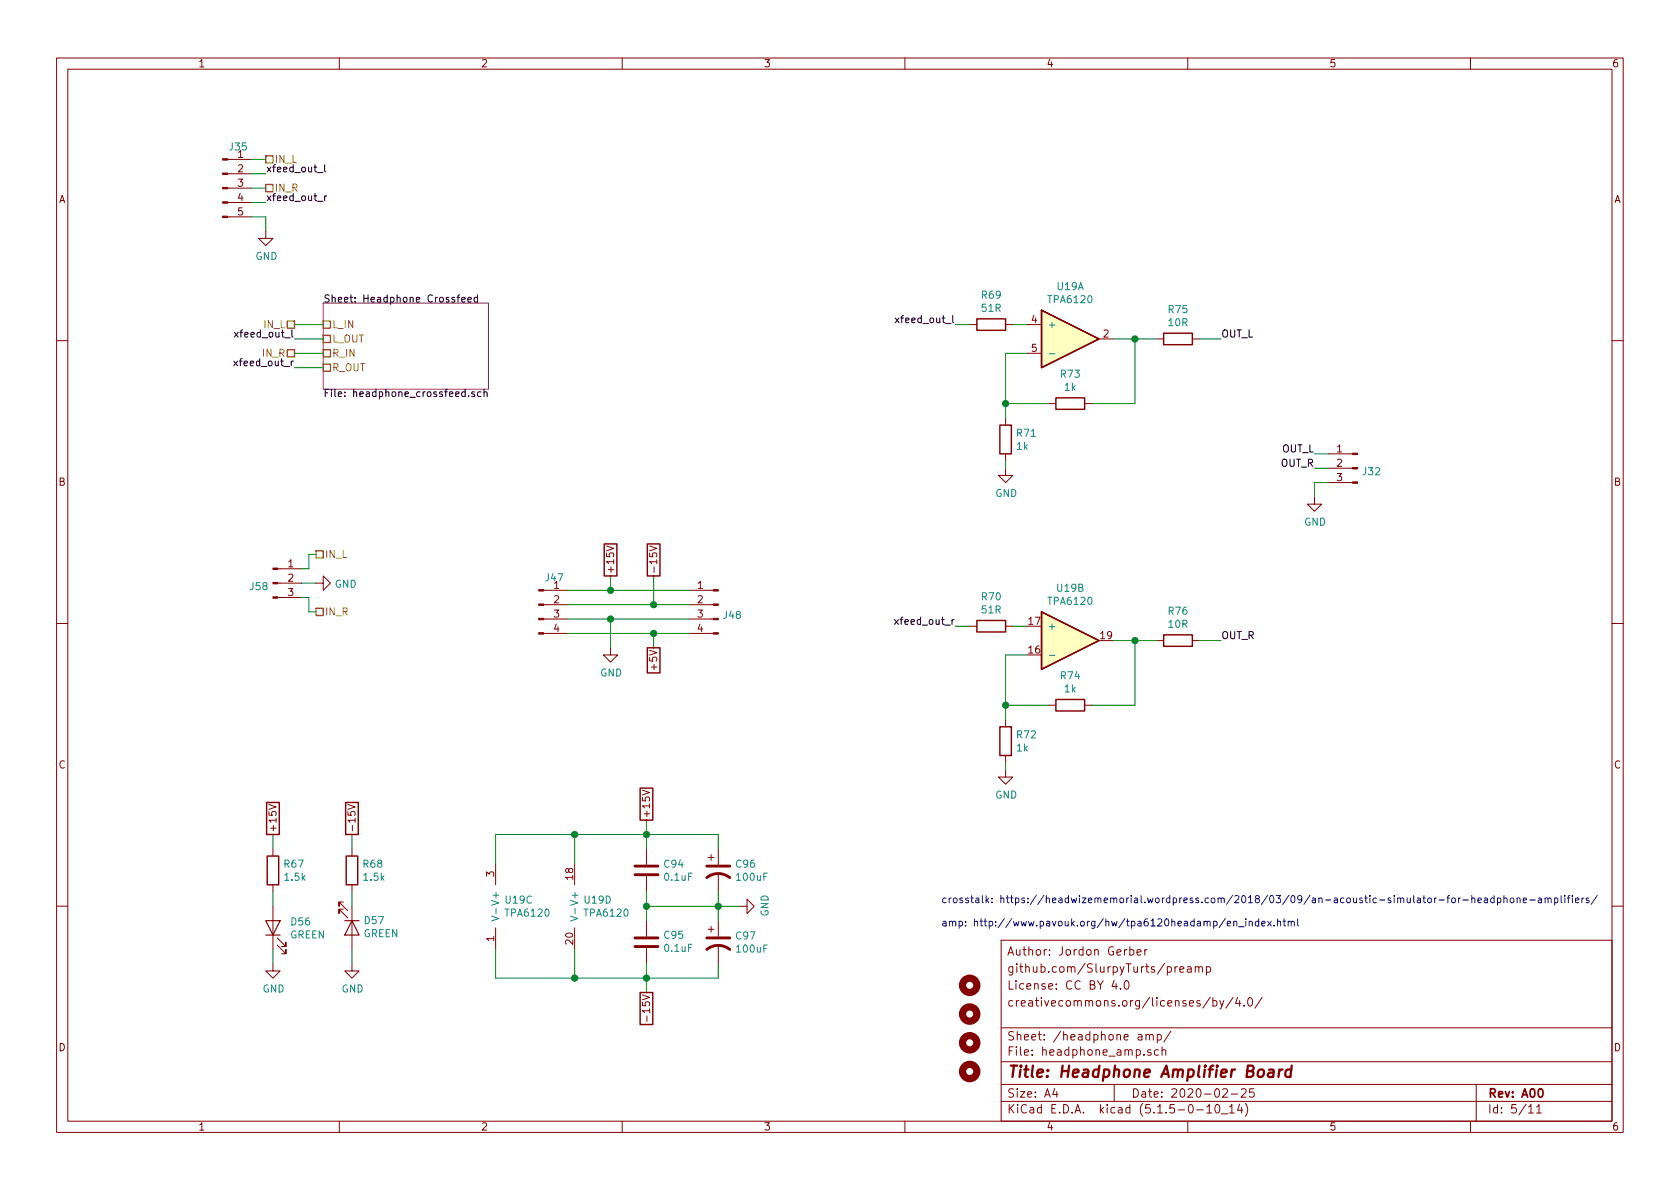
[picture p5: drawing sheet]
<svg xmlns="http://www.w3.org/2000/svg" width="297mm" height="210mm" viewBox="0 0 297 210" stroke-linecap="round" stroke-linejoin="round" font-family="sans-serif">
<g fill="none" stroke="#840000" stroke-width=".18">
<path d="M10 10.3h277v189.9h-277zM12 12.2h273v186.1h-273zM60 10.3v1.9M110 10.3v1.9M160 10.3v1.9M210 10.3v1.9M260 10.3v1.9M40.2 38.3h4.2M40.2 35.8h4.2M40.2 33.3h4.2M40.2 30.7h4.2M40.2 28.2h4.2"/>
<path d="M47 40.9v1.3h1.3l-1.3 1.2-1.3-1.2h1.3M171.4 57.4h1.3M177.8 57.4h1.3M181.6 57.4h2.5M194.3 59.9h2.5M204.5 59.9h1.2M210.8 59.9h1.3M10 60.2h2M177.8 73.9v1.3M181.6 62.5h2.5M185.4 71.4h1.3M191.8 71.4h1.2"/>
<path d="M285 60.2h2M107.2 96.5l1.3 .5-1.3 .4M114.9 96.5l1.2 .5-1.2 .4M177.8 82.8v1.3h1.3l-1.3 1.2-1.3-1.2h1.3M177.8 80.3v1.2M232.4 87.9v1.2h1.3l-1.3 1.3-1.3-1.3h1.3M234.9 85.3h4.3M234.9 82.8h4.3M234.9 80.3h4.3M10 110.3h2M49.1 105.7h4.2M49.1 103.1h4.2"/>
<path d="M49.1 100.6h4.2M55.9 103.1h1.2v1.3l1.3-1.3-1.3-1.3v1.3M96.1 112h4.2M96.1 109.5h4.2M96.1 106.9h4.2M96.1 104.4h4.2M107.9 114.5v1.3h1.3l-1.3 1.3-1.2-1.3h1.2M121.9 112h4.2M121.9 109.5h4.2M121.9 106.9h4.2M121.9 104.4h4.2M171.4 110.7h1.3"/>
<path d="M177.8 110.7h1.3M204.5 113.3h1.2M210.8 113.3h1.3M285 110.3h2M113.6 139.7l1.3 .5-1.3 .4M177.8 136.1v1.3h1.3l-1.3 1.3-1.3-1.3h1.3M177.8 127.2v1.3M177.8 133.6v1.3M185.4 124.7h1.3M191.8 124.7h1.2M47.5 142.3l1.3 .4-1.3 .4M48.3 150.1v1.3"/>
<path d="M48.3 156.5v1.2M60.7 159.5h-.8v.8v-.8l1.6 1.5M61.5 142.3l1.3 .4-1.3 .4M62.2 150.1v1.3M62.2 156.5v1.2M87.6 152.6v3.9M101.6 152.6v3.9M114.3 150.1v2.8M114.3 154.9v2.8M125.2 151.6h1M125.7 151.1v1M127 150.1v2.8"/>
<path d="M127 154.4v3.3M10 160.2h2M48.3 170.4v1.3h1.2l-1.2 1.3-1.3-1.3h1.3M48.3 160.3v7.6M49 167.1l1.5 1.6v-.8v.8h-.7M49 165.9l1.5 1.5v-.8v.8h-.7M60.7 160.8h-.8v.7v-.7l1.6 1.5M62.2 170.4v1.3h1.3l-1.3 1.3-1.2-1.3h1.2M62.2 160.3v7.6M87.6 164.1v3.8M101.6 164.1v3.8M114.3 162.8v2.8"/>
<path d="M114.3 167.6v2.8M114.4 179.6v1M125.2 164.3h1M125.7 163.8v1M127 162.8v2.8M127 167.1v3.3M130.8 160.3h1.3v-1.3l1.2 1.3-1.2 1.2v-1.2M177 166.3h108v32h-108zM197 173.3l-.4 1.1h1M197.3 173.9v1M198.1 174.8v.1M198.9 173.6l.2-.2a.81 .81 0 0 1 .6 .6 .81 .81 0 0 1-.3 .8l-.1 .1a.79 .79 0 0 1-.4-1.3z"/>
<path d="M199.8 168l.4-.1 .3 .3-.1 .6-.2 .1-.4-.1M199.8 167.4v1.5M201 168.4l.8-.1-.1-.3-.4-.1-.3 .2 .1 .7h.6M202.4 167.9v1M202.8 167.9l-.3 .1-.1 .2M208.2 170.9l-.5 .3M208.6 171.4l.7-.1-.1-.3-.4-.1-.2 .2 .1 .8h.5M210 171h.5l.1 .9M210.6 171.3l-.5 .1-.2 .2 .1 .3h.1h.5M211.3 171.1l.2-.2 .4 .1 .1 .9M211.3 170.9v1M212 171.1l.2-.2 .3 .1 .1 .9"/>
<path d="M213.3 171l.4-.1 .3 .3v.6l-.3 .1h-.4M213.3 170.9v1.5M214 176.3l-1.3 2M214.5 177l.4-.1 .3 .3-.1 .6-.2 .1-.4-.1M214.5 176.4v1.5M215.7 176.9l.3 1M216.4 176.9l-.5 1.4-.2 .1M218 176.3l-1.3 2M218.8 176.3l-.3 1.1h.9M219.2 176.9v1M220 177.8v.1M220.8 176.5l.2-.1a.8 .8 0 0 1 .5 .8 .8 .8 0 0 1-.5 .7 1 1 0 0 1-.2-1.4z"/>
<path d="M223.2 176.3l-1.3 2M285 160.2h2M60 198.3v1.9M110 198.3v1.9M160 198.3v1.9M177 194.8h108M177 191.8h108M177 187.8h108M177 181.8h108M186.5 192.5l-.4 1h1M186.8 193v1M197 191.8v3"/>
<path d="M201.3 183h.5l.1 .9M201.9 183.3l-.5 .1a.29 .29 0 0 0-.2 .2 .29 .29 0 0 0 .2 .3l.5-.1M202.6 183.1l.2-.2 .4 .1 .1 .9M202.6 182.9v1M203.3 183.1a.36 .36 0 0 1 .3-.2 .36 .36 0 0 1 .3 .2v.8M203.5 185.7a.37 .37 0 0 0-.6 .1l.1 .2 .5 .2 .1 .1-.3 .3-.4-.1M204.6 183l.5-.1 .2 .3v.6l-.2 .1-.5-.1M204.6 182.9v1.5M204.8 185.7l-.4-.1-.3 .3 .1 .6 .2 .1 .4-.1M205.5 185.7a.37 .37 0 0 1 .6 .1v.8M205.5 185.1v1.5M207 182.3l-1.2 2"/>
<path d="M210 198.3v1.9M211.6 196.3h1.2M213.4 195.8l.4-.5v1.5M213.4 196.8h.8M215 195.4l.3-.1a.94 .94 0 0 1 0 1.5 .8 .8 0 0 1-.6-.6 .8 .8 0 0 1 .3-.8zM216 197h1.1M216.2 192.7l.2-.2h.4l.2 .5-.9 1h.9M217.4 195.8l.4-.5v1.5M217.4 196.8h.8M217.7 193.5h1.1M219.2 195.2l-.4 1.1h.9M219.5 192.7l.2-.2h.3l.3 .2v.3v.2l-.9 .8h.9"/>
<path d="M219.5 195.8v1M220.2 195.1a1.71 1.71 0 0 1 0 2.3M221.7 192.5h-.7l-.1 .7 .2-.1 .5 .1 .2 .2-.1 .5-.2 .1-.6-.1M260 198.3v1.9M261 191.8v6.5M270.3 195.8l.4-.5v1.5M270.3 196.8h.8M271.7 195.8l.4-.5v1.5M271.7 196.8h.8"/>
</g>
<path d="M272.1 192.7l.2-.2a.8 .8 0 0 1 .5 .8 .8 .8 0 0 1-.5 .7l-.2-.1-.1-.4z" fill="none" stroke="#840000" stroke-width=".3"/>
<path d="M224.4 189.2h.7v1.2M225.2 189.6l-.7 .1a.4 .4 0 0 0-.3 .3 .4 .4 0 0 0 .2 .4l.7-.1M226.2 189.1l-.2 1.3M226.8 189.1a.54 .54 0 0 0-.6 .4M228.3 189.2a.68 .68 0 0 0-1 .3l-.1 .6 .2 .2 .2 .1 .6-.1M228.4 188.4l-.3 2" fill="none" stroke="#840000" stroke-width=".41"/>
<path d="M57.1 53.6h29.3v15.2h-29.3z" fill="none" stroke="#840084" stroke-width=".18"/>
<g fill="none" stroke="#000" stroke-width=".18">
<path d="M56.1 35.6h1M56.1 30.5h1M57.4 29.1v1.1l.2 .2M57.4 34.6v.9M57.8 34.6l-.3 .1-.1 .2M41.5 58.8l.6 .8M42.1 58.8l-.6 .8M80.8 52.6h.5M81.3 52.1l-.3 .2v1.1M81.6 53l.6-.1v-.3h-.4l-.2 .2 .1 .6h.5M82.7 53l.6-.1v-.3h-.4l-.2 .2 .1 .6h.5M84.4 52.6h-.3l-.3 .2 .1 .6h.5"/>
<path d="M84.4 52.1v1.3M158.3 56.2l.7 .9M159 56.2l-.7 .9M41.3 63.8l.7 .9M42 63.8l-.7 .9M82.2 69.3h-.3l-.3 .2 .2 .6h.4M82.2 68.9v1.2M82.9 70v.1M83.9 69.3h-.3l-.2 .2 .1 .1 .4 .2v.3h-.5M85 69.3h-.3l-.3 .2 .2 .6h.4M85.6 69.4l.2-.1h.3v.8M85.6 68.9v1.2"/>
<path d="M158.2 109.6l.7 .8M158.9 109.6l-.7 .8"/>
</g>
<path d="M47 32.6h1.3v1.3h-1.3zM47 27.6h1.3v1.2h-1.3zM50.8 56.8h1.3v1.2h-1.3zM57.1 56.8h1.3v1.2h-1.3zM57.1 59.3h1.3v1.3h-1.3zM50.8 61.8h1.3v1.3h-1.3zM57.1 61.8h1.3v1.3h-1.3zM57.1 64.4h1.3v1.3h-1.3zM55.9 97.4h1.2v1.3h-1.2zM55.9 107.6h1.2v1.2h-1.2z" fill="none" stroke="#848400" stroke-width=".25"/>
<g fill="none" stroke="#840000" stroke-width=".25">
<path d="M172.7 56.4h5.1v2h-5.1zM184.1 54.9l10.2 5-10.2 5.1zM205.7 58.9h5.1v2.1h-5.1zM176.8 75.2h2v5.1h-2zM186.7 70.4h5.1v2h-5.1zM106.8 96.2h2.3v5.6h-2.3zM114.5 96.2h2.2v5.6h-2.2zM114.5 114.5h2.2v4.5h-2.2zM172.7 109.7h5.1v2.1h-5.1zM184.1 108.2l10.2 5.1-10.2 5.1zM205.7 112.3h5.1v2h-5.1zM113.2 139.4h2.2v5.6h-2.2z"/>
<path d="M176.8 128.5h2v5.1h-2zM186.7 123.7h5.1v2h-5.1zM47.1 141.9h2.3v5.7h-2.3zM47.2 151.4h2.1v5.1h-2.1zM61.1 141.9h2.2v5.7h-2.2zM61.2 151.4h2v5.1h-2zM113.2 175.5h2.2v5.7h-2.2z"/>
</g>
<path d="M47 162.8h2.5l-1.2 2.5zM47 165.3h2.5M61 162.8h2.5M62.2 162.8l1.3 2.5h-2.5z" fill="none" stroke="#840000" stroke-width=".2"/>
<g fill="#840000" stroke="#840000" stroke-width=".18">
<path d="M39.4 38.2h.8v.3h-.8z"/>
<path d="M39.4 35.7h.8v.2h-.8z"/>
<path d="M39.4 33.1h.8v.3h-.8z"/>
<path d="M39.4 30.6h.8v.3h-.8z"/>
<path d="M39.4 28.1h.8v.2h-.8z"/>
<path d="M239.2 85.2h.8v.3h-.8z"/>
<path d="M239.2 82.7h.8v.2h-.8z"/>
<path d="M239.2 80.1h.8v.3h-.8z"/>
<path d="M95.2 111.9h.9v.2h-.9z"/>
<path d="M95.2 109.3h.9v.3h-.9z"/>
<path d="M95.2 106.8h.9v.3h-.9z"/>
<path d="M95.2 104.3h.9v.2h-.9z"/>
<path d="M126.1 111.9h.9v.2h-.9z"/>
<path d="M126.1 109.3h.9v.3h-.9z"/>
<path d="M126.1 106.8h.9v.3h-.9z"/>
<path d="M126.1 104.3h.9v.2h-.9z"/>
<path d="M48.3 105.5h.8v.3h-.8z"/>
<path d="M48.3 103h.8v.2h-.8z"/>
<path d="M48.3 100.5h.8v.2h-.8z"/>
</g>
<path d="M112.3 153.2h4M112.3 154.7h4M125 155.2a3.3 3.3 0 0 1 4 0M125 153.2h4M112.3 165.9h4M112.3 167.4h4M125 167.9a3.3 3.3 0 0 1 4 0M125 165.9h4" fill="none" stroke="#840000" stroke-width=".51"/>
<g fill="none" stroke="#840000" stroke-width="1.3">
<circle cx="171.4" cy="179.3" r="1.27"/>
<circle cx="171.4" cy="174.2" r="1.27"/>
<circle cx="171.4" cy="189.5" r="1.27"/>
<circle cx="171.4" cy="184.4" r="1.27"/>
</g>
<g fill="#ffffc2" stroke="#ffffc2" stroke-width=".18">
<path d="M184.1 54.9l10.2 5-10.2 5.1z"/>
<path d="M184.1 108.2l10.2 5.1-10.2 5.1z"/>
</g>
<path d="M185.5 62.6h1M185.5 115.9h1M86.9 162l1.3 .4-1.3 .5M87.7 160.6v1M100.9 162l1.3 .4-1.3 .5M101.7 160.6v1" fill="none" stroke="#008484" stroke-width=".18"/>
<g fill="none" stroke="#008400" stroke-width=".18">
<path d="M44.4 28.2h2.6M44.4 30.7h2.6M44.4 33.3h2.6M44.4 35.8h2.6M44.4 38.3h2.6v2.6M52.1 59.9h5M52.1 57.4h5M168.9 57.4h2.5M179.1 57.4h2.5M196.8 59.9h7.7M200.7 59.9v11.5h-7.7M212.1 59.9h3.8"/>
<path d="M52.1 62.5h5M52.1 65h5M177.8 71.4h7.6M181.6 62.5h-3.8v11.4M55.9 98h-1.3v2.6h-1.3M177.8 81.5v1.3M232.4 80.3h2.5M232.4 82.8h2.5M234.9 85.3h-2.5v2.6M53.3 105.7h1.3v2.5h1.3M53.3 103.1h2.6M100.3 109.5h21.6"/>
<path d="M100.3 106.9h21.6M100.3 112h21.6M100.3 104.4h21.6M107.9 101.8v2.6M107.9 109.5v5M115.6 101.8v5.1M115.6 112v2.5M168.9 110.7h2.5M179.1 110.7h2.5M181.6 115.8h-3.8v11.4M196.8 113.3h7.7M200.7 113.3v11.4h-7.7"/>
<path d="M212.1 113.3h3.8M177.8 124.7h7.6M177.8 134.9v1.2M48.3 147.6v2.5M48.3 157.7v2.6M62.2 147.6v2.5M62.2 157.7v2.6M101.6 147.6v5M114.3 145v5.1M114.3 157.7v5.1M127 150.1v-2.5h-39.4v5M127 157.7v5.1"/>
<path d="M48.3 167.9v2.5M62.2 167.9v2.5M87.6 167.9v5.1h39.4v-2.6M101.6 167.9v5.1M114.3 170.4v5.1M114.3 160.3h16.5"/>
</g>
<g fill="none" stroke="#0000c2" stroke-width=".18">
<path d="M254.4 159.2h1M255.8 158.8h.5M256.3 158.4l-.3 .1v1.1M256.7 158.9l.2-.1 .4 .1v.5l-.1 .2h-.3l-.2-.1zM257.9 158.8v.8M258.2 158.8h-.2l-.1 .2M258.6 159.2h1M260.2 158.9l.2-.1h.3l.1 .8M260.2 158.4v1.2M261.3 159.2l.6-.1v-.3h-.4l-.2 .2 .1 .6h.5M262.5 158.8h.5v.8M263 159.1l-.4 .1-.2 .1 .1 .3h.5"/>
<path d="M264.2 158.8h-.4l-.2 .2 .1 .6h.5M264.2 158.4v1.2M264.8 158.8h.3l.3 .2-.1 .6h-.5M264.8 158.8v1.3M265.9 158.9l.2-.1h.3l.1 .8M265.9 158.4v1.2M267.1 158.9l.2-.1 .3 .1 .1 .5-.2 .2h-.2l-.2-.1zM268.2 158.9l.2-.1h.3l.1 .8M268.2 158.8v.8M269.3 159.2l.6-.1-.1-.3h-.3l-.2 .2 .1 .6h.4M270.5 159.2h.9M272 158.8h.5l.1 .8"/>
<path d="M272.6 159.1l-.5 .1-.1 .1 .1 .3h.5M273.2 158.9l.2-.1h.3v.8M273.2 158.8v.8M273.7 159l.2-.2h.3l.1 .8M274.9 158.8h.3l.3 .2-.1 .6h-.5M274.9 158.8v1.3M276 158.4v1.1l.2 .1M276.7 158.4v.1M276.7 158.8v.8M277.1 158.8h.5M277.6 158.4l-.3 .1v1.1M278 158.4v.1"/>
<path d="M278 158.8v.8M278.6 159.2l.6-.1-.1-.3h-.4l-.1 .2v.6h.5M279.7 158.8v.8M280.1 158.8l-.4 .2M280.9 158.8h-.3l-.2 .2 .1 .2 .4 .1v.3h-.5M282.4 158.3l-1.1 1.6M217 163.3l.6-.1-.1-.2-.3-.1-.2 .2v.6h.5M218.1 163l.2-.1 .3 .1 .1 .7M218.1 162.9v.8M219 163.9h1M220.3 162.5v.1M220.3 162.9v.8"/>
<path d="M220.9 163l.2-.1 .2 .1 .1 .7M220.9 162.9v.8M222.6 163l-.4-.1-.3 .2 .2 .6h.5M222.6 162.5v1.2M223.1 163.3l.6-.1-.1-.2-.3-.1-.2 .2 .1 .6h.4M224.1 162.9l.7 .8M224.8 162.9l-.7 .8M225.3 163.6v.1M225.9 163l.2-.1 .3 .1v.7M225.9 162.5v1.2M226.8 162.9h.5M227 162.5v1.1l.3 .1"/>
<path d="M227.8 163l.1-.1 .3 .1 .1 .7M227.8 162.9v.8M228.3 163.1l.2-.2 .3 .1 .1 .7M229.4 162.5v1.1l.2 .1"/>
</g>
<g fill="#008400" stroke="#008400" stroke-width=".25">
<circle cx="115.6" cy="112" r=".51"/>
<circle cx="114.3" cy="173" r=".51"/>
<circle cx="114.3" cy="147.6" r=".51"/>
<circle cx="101.6" cy="173" r=".51"/>
<circle cx="108" cy="104.4" r=".51"/>
<circle cx="108" cy="109.5" r=".51"/>
<circle cx="177.8" cy="124.7" r=".51"/>
<circle cx="114.3" cy="160.3" r=".51"/>
<circle cx="115.6" cy="106.9" r=".51"/>
<circle cx="127" cy="160.3" r=".51"/>
<circle cx="200.7" cy="113.3" r=".51"/>
<circle cx="200.7" cy="59.9" r=".51"/>
<circle cx="177.8" cy="71.4" r=".51"/>
<circle cx="101.6" cy="147.6" r=".51"/>
</g>
<text font-size="2.8" fill="#840000" x="178" y="190.5">Title: Headphone Amplifier Board</text>
<g font-size="2.1" fill="#840000">
<text x="178" y="172">github.com/SlurpyTurts/preamp</text>
<text x="178" y="169">Author: Jordon Gerber</text>
<text x="178" y="178">creativecommons.org/licenses/by/4.0/</text>
<text x="178" y="175">License: CC BY 4.0</text>
<text x="178" y="184">Sheet: /headphone amp/</text>
<text x="178" y="186.7">File: headphone_amp.sch</text>
<text x="178" y="196.9">KiCad E.D.A. kicad (5.1.5-0-10_14)</text>
<text x="178" y="194.1">Size: A4</text>
<text x="200" y="194.1">Date: 2020-02-25</text>
<text x="263" y="194.1">Rev: A00</text>
<text x="263" y="196.9">Id: 5/11</text>
</g>
<g font-size="1.8" fill="#840000">
<text x="35" y="11.9">1</text>
<text x="85" y="11.9">2</text>
<text x="135" y="11.9">3</text>
<text x="185" y="11.9">4</text>
<text x="235" y="11.9">5</text>
<text x="285" y="11.9">6</text>
<text x="42.1" y="27.9">1</text>
<text x="10.4" y="35.9">A</text>
<text x="42.1" y="30.5">2</text>
<text x="42.1" y="33">3</text>
<text x="42.1" y="35.6">4</text>
<text x="285.4" y="35.9">A</text>
<text x="42.1" y="38.1">5</text>
<text x="182.4" y="57.1">4</text>
<text x="195.1" y="59.7">2</text>
<text x="182.4" y="62.2">5</text>
<text x="236.4" y="80">1</text>
<text x="236.4" y="82.5">2</text>
<text x="10.4" y="85.9">B</text>
<text x="236.4" y="85.1">3</text>
<text x="285.4" y="85.9">B</text>
<text x="51" y="100.3">1</text>
<text x="108.6" y="101.6" transform="rotate(-90 108.6 101.6)">+15V</text>
<text x="116.2" y="101.6" transform="rotate(-90 116.2 101.6)">-15V</text>
<text x="51" y="102.9">2</text>
<text x="51" y="105.4">3</text>
<text x="97.9" y="104.1">1</text>
<text x="97.9" y="106.7">2</text>
<text x="123.3" y="104.1">1</text>
<text x="123.3" y="106.7">2</text>
<text x="97.9" y="109.2">3</text>
<text x="97.9" y="111.8">4</text>
<text x="123.3" y="109.2">3</text>
<text x="123.3" y="111.8">4</text>
<text x="181.9" y="110.5">17</text>
<text x="194.6" y="113">19</text>
<text x="116.2" y="118" transform="rotate(-90 116.2 118)">+5V</text>
<text x="181.9" y="115.6">16</text>
<text x="10.4" y="135.9">C</text>
<text x="285.4" y="135.9">C</text>
<text x="48.9" y="147.3" transform="rotate(-90 48.9 147.3)">+15V</text>
<text x="62.9" y="147.3" transform="rotate(-90 62.9 147.3)">-15V</text>
<text x="114.9" y="144.8" transform="rotate(-90 114.9 144.8)">+15V</text>
<text x="87.4" y="155" transform="rotate(-90 87.4 155)">3</text>
<text x="101.3" y="155.5" transform="rotate(-90 101.3 155.5)">18</text>
<text x="87.4" y="166.5" transform="rotate(-90 87.4 166.5)">1</text>
<text x="101.3" y="166.9" transform="rotate(-90 101.3 166.9)">20</text>
<text x="114.9" y="179.5" transform="rotate(-90 114.9 179.5)">-15V</text>
<text x="10.4" y="185.9">D</text>
<text x="285.4" y="185.9">D</text>
<text x="35" y="199.9">1</text>
<text x="85" y="199.9">2</text>
<text x="135" y="199.9">3</text>
<text x="185" y="199.9">4</text>
<text x="235" y="199.9">5</text>
<text x="285" y="199.9">6</text>
</g>
<g font-size="1.8" fill="#008484">
<text x="40.6" y="26.6">J35</text>
<text x="45.2" y="46">GND</text>
<text x="173.6" y="52.8">R69</text>
<text x="185.5" y="53.6">TPA6120</text>
<text x="187" y="51.3">U19A</text>
<text x="173.6" y="55.1">51R</text>
<text x="185.2" y="58">+</text>
<text x="206.7" y="55.4">R75</text>
<text x="206.7" y="57.7">10R</text>
<text x="187.6" y="66.8">R73</text>
<text x="188.3" y="69.1">1k</text>
<text x="179.9" y="77.2">R71</text>
<text x="179.8" y="79.5">1k</text>
<text x="176" y="87.9">GND</text>
<text x="241" y="84">J32</text>
<text x="230.6" y="93">GND</text>
<text x="44.3" y="104.4">J58</text>
<text x="59.2" y="103.9">GND</text>
<text x="96.5" y="102.8">J47</text>
<text x="173.6" y="106.2">R70</text>
<text x="185.5" y="107">TPA6120</text>
<text x="187" y="104.6">U19B</text>
<text x="128" y="109.4">J48</text>
<text x="173.6" y="108.5">51R</text>
<text x="185.2" y="111.4">+</text>
<text x="206.7" y="108.7">R76</text>
<text x="206.7" y="111">10R</text>
<text x="106.1" y="119.6">GND</text>
<text x="187.6" y="120.1">R74</text>
<text x="188.3" y="122.4">1k</text>
<text x="179.9" y="130.6">R72</text>
<text x="179.8" y="132.9">1k</text>
<text x="176" y="141.2">GND</text>
<text x="50.3" y="153.4">R67</text>
<text x="50.4" y="155.7">1.5k</text>
<text x="64.3" y="153.4">R68</text>
<text x="64.4" y="155.7">1.5k</text>
<text x="117.5" y="153.4">C94</text>
<text x="117.6" y="155.7">0.1uF</text>
<text x="130.2" y="153.4">C96</text>
<text x="130.4" y="155.7">100uF</text>
<text x="88.3" y="159.7" transform="rotate(-90 88.3 159.7)">V+</text>
<text x="89.4" y="159.8">U19C</text>
<text x="102.2" y="159.7" transform="rotate(-90 102.2 159.7)">V+</text>
<text x="103.4" y="159.8">U19D</text>
<text x="51.3" y="166">GREEN</text>
<text x="51.5" y="163.6">D56</text>
<text x="64.2" y="165.7">GREEN</text>
<text x="64.5" y="163.4">D57</text>
<text x="89.5" y="162.1">TPA6120</text>
<text x="103.5" y="162.1">TPA6120</text>
<text x="117.5" y="166">C95</text>
<text x="130.2" y="166.1">C97</text>
<text x="135.9" y="162.1" transform="rotate(-90 135.9 162.1)">GND</text>
<text x="117.6" y="168.3">0.1uF</text>
<text x="130.4" y="168.4">100uF</text>
<text x="46.4" y="175.5">GND</text>
<text x="60.4" y="175.5">GND</text>
</g>
<g font-size="1.8">
<text x="48.5" y="28.8">IN_L</text>
<text x="47" y="35.6">xfeed_out_r</text>
<text x="47" y="30.5">xfeed_out_l</text>
<text x="48.5" y="33.9">IN_R</text>
<text x="57.1" y="53.5">Sheet: Headphone Crossfeed</text>
<text x="42.2" y="59.7">xfeed_out_l</text>
<text x="46.7" y="58">IN_L</text>
<text x="159.1" y="57.1">xfeed_out_l</text>
<text x="215.9" y="59.7">OUT_L</text>
<text x="42" y="64.8">xfeed_out_r</text>
<text x="46.5" y="63.1">IN_R</text>
<text x="57.1" y="70.2">File: headphone_crossfeed.sch</text>
<text x="226.4" y="82.5">OUT_R</text>
<text x="226.6" y="80">OUT_L</text>
<text x="158.9" y="110.5">xfeed_out_r</text>
<text x="215.9" y="113">OUT_R</text>
</g>
<g font-size="1.8" fill="#848400">
<text x="58.7" y="58">L_IN</text>
<text x="58.7" y="60.6">L_OUT</text>
<text x="58.7" y="63.1">R_IN</text>
<text x="58.7" y="65.7">R_OUT</text>
<text x="57.4" y="98.7">IN_L</text>
<text x="57.4" y="108.8">IN_R</text>
</g>
<g font-size="1.8" fill="#0000c2">
<text x="166.4" y="159.7">crosstalk: https://headwizememorial.wordpress.com/2018/03/09/an-acoustic-simulator-for-headphone-amplifiers/</text>
<text x="166.4" y="163.8">amp: http://www.pavouk.org/hw/tpa6120headamp/en_index.html</text>
</g>
</svg>
